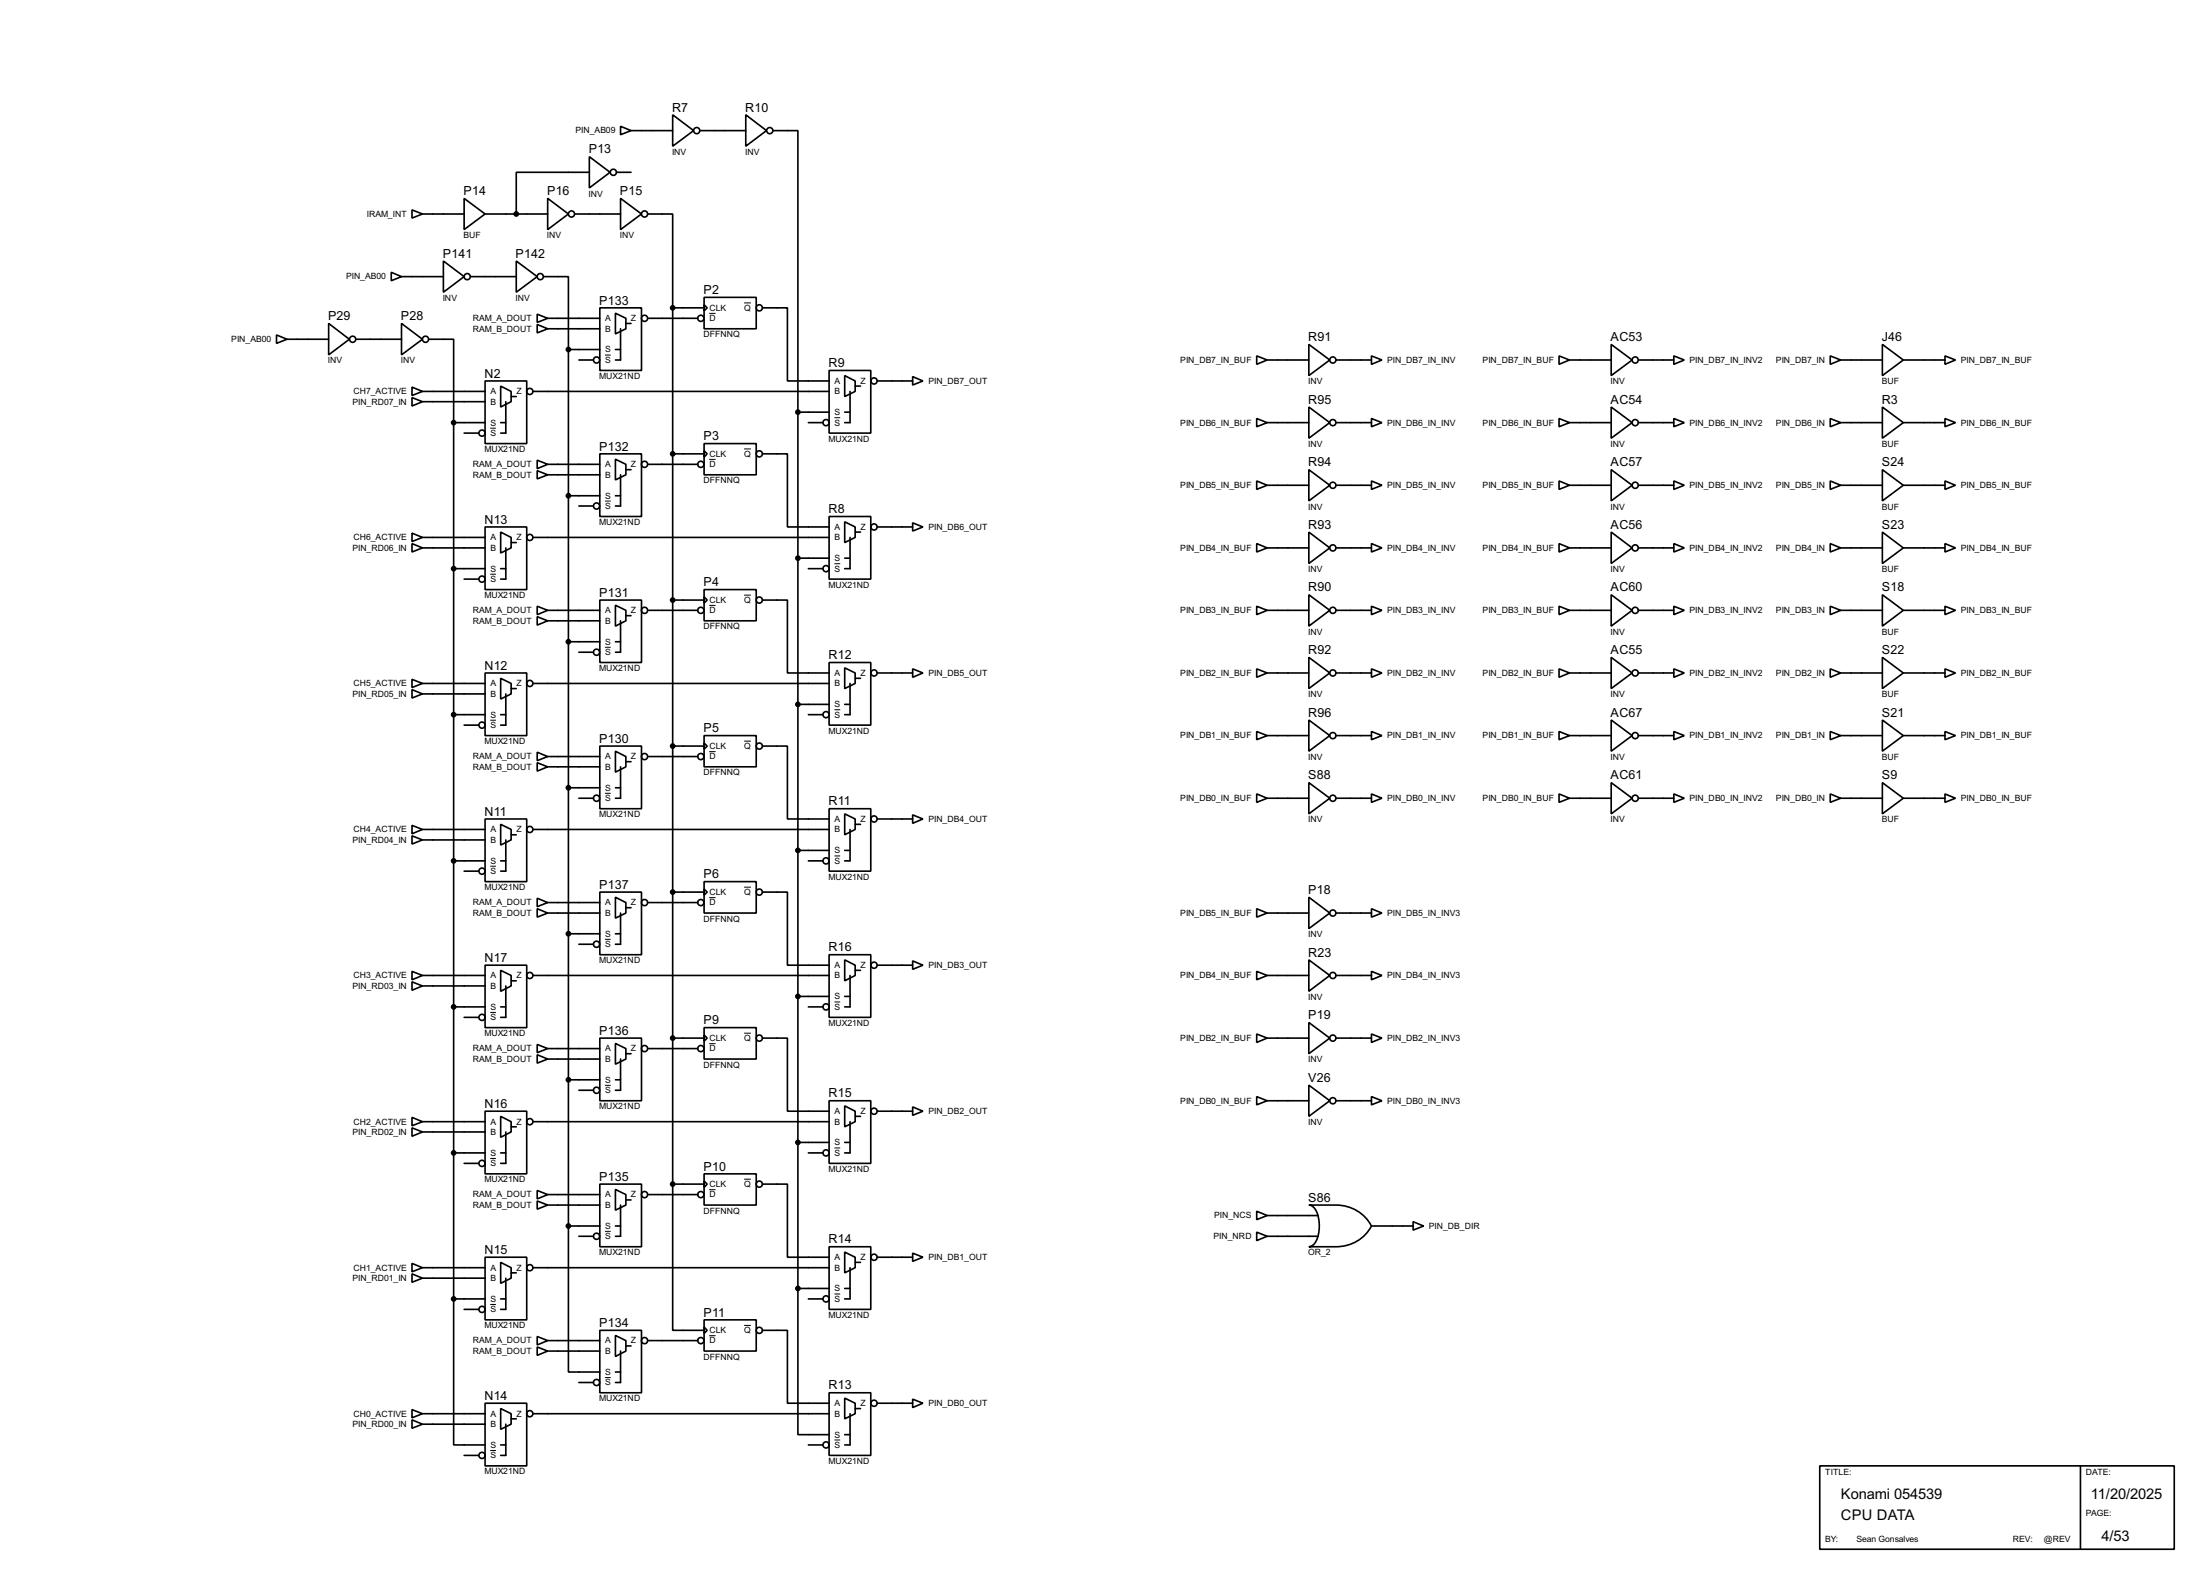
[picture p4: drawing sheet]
<svg xmlns="http://www.w3.org/2000/svg" width="536mm" height="383mm" viewBox="0 0 536 383" stroke-linecap="round" stroke-linejoin="round" font-family="sans-serif">
<g fill="none" stroke="#000" stroke-width=".4">
<path d="M143.6 38.2l5 3.8-5 3.8zM151.2 30.8l2.5 1-2.5 1zM153.7 31.8h10.2M163.9 28l5.1 3.8-5.1 3.8zM170.5 31.8h11.2M181.7 28l5 3.8-5 3.8zM188.3 31.8h6.1v68.6M100.4 51.1l2.5 1-2.5 1zM102.9 52.1h10.2M113.1 48.3l5.1 3.8-5.1 3.8zM118.2 52.1h15.2M133.4 48.3l5.1 3.8-5.1 3.8z"/>
<path d="M140 52.1h11.2M143.6 42h-17.8v10.1M150.2 42h3.5M151.2 48.3l5.1 3.8-5.1 3.8zM157.8 52.1h6.1v22.9M80.1 78.8l5 3.8-5 3.8zM95.3 66.3l2.5 1.1-2.5 1zM97.8 78.8l5.1 3.8-5.1 3.8zM97.8 67.4h10.2M108 63.6l5.1 3.8-5.1 3.8zM114.6 67.4h11.2M125.8 63.6l5.1 3.8-5.1 3.8z"/>
<path d="M130.9 76.5l2.5 1-2.5 1zM130.9 79l2.5 1.1-2.5 1zM132.4 67.4h6.1v17.7M133.4 77.5h12.7M146.1 75h10.2v15.2h-10.2zM149.9 76.3l2.6 1.2v2.6l-2.6 1.2zM152.5 78.8h1.2M157.8 77.5h12.2M163.9 75h7.6M163.9 75v213.3M171.5 72.4h12.7v7.7h-12.7zM171.5 74.2l.8 .8-.8 .7z"/>
<path d="M185.7 75h6.1v17.8h10.2M67.4 81.6l2.5 1-2.5 1zM69.9 82.6h10.2M86.7 82.6h11.1M100.4 96.8l2.5 1-2.5 1.1zM100.4 94.3l2.5 1-2.5 1zM102.9 97.8h15.3M102.9 95.3h15.3M104.4 82.6h6.1v20.3M118.2 92.8h10.1v15.2h-10.1zM122 94l2.5 1.3v2.5l-2.5 1.3zM123.2 97.8v7.7h-1.2"/>
<path d="M124.5 96.6h1.3M129.8 95.3h72.2M133.4 80.1h12.7M138.5 85.1h7.6M138.5 85.1v213.4M141 87.7h3.6M149.9 85.1h1.3M151.2 80.1v7.6h-1.3M202 90.2h10.1v15.3h-10.1zM205.8 91.5l2.5 1.3v2.5l-2.5 1.3zM207.1 95.3v7.6h-1.3M208.3 94h1.3"/>
<path d="M213.7 92.8h8.6M222.3 91.7l2.5 1.1-2.5 1zM306.1 86.7l2.6 1-2.6 1zM308.7 87.7h10.1M318.8 83.9l5.1 3.8-5.1 3.8zM318.8 99.1l5.1 3.8-5.1 3.8zM325.4 87.7h8.7M334.1 86.7l2.5 1-2.5 1zM379.8 86.7l2.5 1-2.5 1zM382.3 87.7h10.2M392.5 99.1l5.1 3.8-5.1 3.8zM392.5 83.9l5.1 3.8-5.1 3.8z"/>
<path d="M399.1 87.7h8.6M407.7 86.7l2.6 1-2.6 1zM445.8 86.7l2.6 1-2.6 1zM448.4 87.7h10.1M458.5 83.9l5.1 3.8-5.1 3.8zM458.5 99.1l5.1 3.8-5.1 3.8zM463.6 87.7h10.2M473.8 86.7l2.5 1-2.5 1zM110.5 102.9h7.7M110.5 102.9v213.4M113.1 105.5h3.5M122 102.9h1.2"/>
<path d="M130.9 112.1l2.5 1-2.5 1zM130.9 114.6l2.5 1-2.5 1zM133.4 113.1h12.7M133.4 115.6h12.7M146.1 110.5h10.2v15.3h-10.2zM149.9 111.8l2.6 1.3v2.5l-2.6 1.3zM151.2 115.6v7.6h-1.3M152.5 114.4h1.2M157.8 113.1h12.2M163.9 110.5h7.6M171.5 108h12.7v7.6h-12.7zM171.5 109.8l.8 .7-.8 .8z"/>
<path d="M185.7 110.5h6.1v17.8h10.2M194.4 100.4h7.6M194.4 100.4v213.3M196.9 102.9h3.6M205.8 100.4h1.3M306.1 117.1l2.6 1.1-2.6 1zM306.1 101.9l2.6 1-2.6 1zM308.7 102.9h10.1M308.7 118.2h10.1M318.8 114.4l5.1 3.8-5.1 3.8zM325.4 102.9h8.7M325.4 118.2h8.7"/>
<path d="M334.1 117.1l2.5 1.1-2.5 1zM334.1 101.9l2.5 1-2.5 1zM379.8 117.1l2.5 1.1-2.5 1zM379.8 101.9l2.5 1-2.5 1zM382.3 102.9h10.2M382.3 118.2h10.2M392.5 114.4l5.1 3.8-5.1 3.8zM399.1 102.9h8.6M399.1 118.2h8.6M407.7 117.1l2.6 1.1-2.6 1zM407.7 101.9l2.6 1-2.6 1zM445.8 117.1l2.6 1.1-2.6 1z"/>
<path d="M445.8 101.9l2.6 1-2.6 1zM448.4 102.9h10.1M448.4 118.2h10.1M458.5 114.4l5.1 3.8-5.1 3.8zM463.6 102.9h10.2M463.6 118.2h10.2M473.8 117.1l2.5 1.1-2.5 1zM473.8 101.9l2.5 1-2.5 1zM100.4 132.4l2.5 1-2.5 1zM100.4 129.8l2.5 1.1-2.5 1zM102.9 133.4h15.3M102.9 130.9h15.3"/>
<path d="M110.5 138.5h7.7M118.2 128.3h10.1v15.3h-10.1zM122 129.6l2.5 1.3v2.5l-2.5 1.3zM122 138.5h1.2M123.2 133.4v7.6h-1.2M124.5 132.1h1.3M129.8 130.9h72.2M138.5 120.7h7.6M141 123.2h3.6M149.9 120.7h1.3M194.4 135.9h7.6M196.9 138.5h3.6"/>
<path d="M202 125.8h10.1v15.2h-10.1zM205.8 127.1l2.5 1.2v2.6l-2.5 1.2zM205.8 135.9h1.3M207.1 130.9v7.6h-1.3M208.3 129.6h1.3M213.7 128.3h8.6M222.3 127.3l2.5 1-2.5 1zM306.1 132.4l2.6 1-2.6 1zM308.7 133.4h10.1M318.8 129.6l5.1 3.8-5.1 3.8zM325.4 133.4h8.7M334.1 132.4l2.5 1-2.5 1z"/>
<path d="M379.8 132.4l2.5 1-2.5 1zM382.3 133.4h10.2M392.5 129.6l5.1 3.8-5.1 3.8zM399.1 133.4h8.6M407.7 132.4l2.6 1-2.6 1zM445.8 132.4l2.6 1-2.6 1zM448.4 133.4h10.1M458.5 129.6l5.1 3.8-5.1 3.8zM463.6 133.4h10.2M473.8 132.4l2.5 1-2.5 1zM113.1 141h3.5M130.9 147.6l2.5 1-2.5 1.1z"/>
<path d="M130.9 150.2l2.5 1-2.5 1zM133.4 148.6h12.7M133.4 151.2h12.7M138.5 156.3h7.6M141 158.8h3.6M146.1 146.1h10.2v15.2h-10.2zM149.9 147.4l2.6 1.2v2.6l-2.6 1.3zM149.9 156.3h1.3M151.2 151.2v7.6h-1.3M152.5 149.9h1.2M157.8 148.6h12.2M163.9 146.1h7.6"/>
<path d="M171.5 143.6h12.7v7.6h-12.7zM171.5 145.3l.8 .8-.8 .8zM185.7 146.1h6.1v17.8h10.2M306.1 147.6l2.6 1-2.6 1.1zM308.7 148.6h10.1M318.8 144.8l5.1 3.8-5.1 3.9zM325.4 148.6h8.7M334.1 147.6l2.5 1-2.5 1.1zM379.8 147.6l2.5 1-2.5 1.1zM382.3 148.6h10.2M392.5 144.8l5.1 3.8-5.1 3.9zM399.1 148.6h8.6"/>
<path d="M407.7 147.6l2.6 1-2.6 1.1zM445.8 147.6l2.6 1-2.6 1.1zM448.4 148.6h10.1M458.5 144.8l5.1 3.8-5.1 3.9zM463.6 148.6h10.2M473.8 147.6l2.5 1-2.5 1.1zM100.4 167.9l2.5 1.1-2.5 1zM100.4 165.4l2.5 1-2.5 1zM102.9 169h15.3M102.9 166.4h15.3M110.5 174h7.7M113.1 176.6h3.5"/>
<path d="M118.2 163.9h10.1v15.2h-10.1zM122 165.2l2.5 1.2v2.6l-2.5 1.2zM122 174h1.2M123.2 169v7.6h-1.2M124.5 167.7h1.3M129.8 166.4h72.2M171.5 179.1h12.7v7.6h-12.7zM194.4 171.5h7.6M196.9 174h3.6M202 161.3h10.1v15.3h-10.1zM205.8 162.6l2.5 1.3v2.5l-2.5 1.3zM205.8 171.5h1.3"/>
<path d="M207.1 166.4v7.6h-1.3M208.3 165.2h1.3M213.7 163.9h8.6M222.3 162.9l2.5 1-2.5 1zM306.1 162.9l2.6 1-2.6 1zM306.1 178.1l2.6 1-2.6 1zM308.7 163.9h10.1M308.7 179.1h10.1M318.8 160.1l5.1 3.8-5.1 3.8zM318.8 175.3l5.1 3.8-5.1 3.8zM325.4 163.9h8.7M325.4 179.1h8.7"/>
<path d="M334.1 162.9l2.5 1-2.5 1zM334.1 178.1l2.5 1-2.5 1zM379.8 162.9l2.5 1-2.5 1zM379.8 178.1l2.5 1-2.5 1zM382.3 163.9h10.2M382.3 179.1h10.2M392.5 160.1l5.1 3.8-5.1 3.8zM392.5 175.3l5.1 3.8-5.1 3.8zM399.1 163.9h8.6M399.1 179.1h8.6M407.7 162.9l2.6 1-2.6 1zM407.7 178.1l2.6 1-2.6 1z"/>
<path d="M445.8 178.1l2.6 1-2.6 1zM445.8 162.9l2.6 1-2.6 1zM448.4 163.9h10.1M448.4 179.1h10.1M458.5 160.1l5.1 3.8-5.1 3.8zM458.5 175.3l5.1 3.8-5.1 3.8zM463.6 163.9h10.2M463.6 179.1h10.2M473.8 178.1l2.5 1-2.5 1zM473.8 162.9l2.5 1-2.5 1zM118.2 199.4h10.1v15.3h-10.1zM130.9 183.2l2.5 1-2.5 1z"/>
<path d="M130.9 185.7l2.5 1-2.5 1.1zM133.4 184.2h12.7M133.4 186.7h12.7M138.5 191.8h7.6M141 194.4h3.6M146.1 181.7h10.2v15.2h-10.2zM149.9 182.9l2.6 1.3v2.5l-2.6 1.3zM149.9 191.8h1.3M151.2 186.7v7.7h-1.3M152.5 185.5h1.2M157.8 184.2h12.2M163.9 181.7h7.6"/>
<path d="M171.5 180.9l.8 .8-.8 .7zM185.7 181.7h6.1v17.7h10.2M202 196.9h10.1v15.2h-10.1zM205.8 198.2l2.5 1.2v2.6l-2.5 1.3zM213.7 199.4h8.6M222.3 198.4l2.5 1-2.5 1.1zM306.1 193.3l2.6 1.1-2.6 1zM308.7 194.4h10.1M318.8 190.6l5.1 3.8-5.1 3.8zM325.4 194.4h8.7M334.1 193.3l2.5 1.1-2.5 1zM379.8 193.3l2.5 1.1-2.5 1z"/>
<path d="M382.3 194.4h10.2M392.5 190.6l5.1 3.8-5.1 3.8zM399.1 194.4h8.6M407.7 193.3l2.6 1.1-2.6 1zM445.8 193.3l2.6 1.1-2.6 1zM448.4 194.4h10.1M458.5 190.6l5.1 3.8-5.1 3.8zM463.6 194.4h10.2M473.8 193.3l2.5 1.1-2.5 1zM100.4 203.5l2.5 1-2.5 1zM100.4 201l2.5 1-2.5 1zM102.9 204.5h15.3"/>
<path d="M102.9 202h15.3M110.5 209.6h7.7M113.1 212.1h3.5M122 200.7l2.5 1.3v2.5l-2.5 1.3zM122 209.6h1.2M123.2 204.5v7.6h-1.2M124.5 203.3h1.3M129.8 202h72.2M130.9 218.7l2.5 1.1-2.5 1zM133.4 219.8h12.7M146.1 217.2h10.2v15.3h-10.2zM149.9 218.5l2.6 1.3v2.5l-2.6 1.3z"/>
<path d="M157.8 219.8h12.2M163.9 217.2h7.6M171.5 214.7h12.7v7.6h-12.7zM171.5 216.5l.8 .7-.8 .8zM185.7 217.2h6.1v17.8h10.2M194.4 207.1h7.6M196.9 209.6h3.6M205.8 207.1h1.3M207.1 202v7.6h-1.3M208.3 200.7h1.3M318.8 218.5l5.1 3.8-5.1 3.8zM100.4 239.1l2.5 1-2.5 1z"/>
<path d="M100.4 236.5l2.5 1-2.5 1.1zM102.9 237.5h15.3M118.2 235h10.1v15.2h-10.1zM122 236.3l2.5 1.2v2.6l-2.5 1.3zM124.5 238.8h1.3M129.8 237.5h72.2M130.9 221.3l2.5 1-2.5 1zM133.4 222.3h12.7M138.5 227.4h7.6M141 229.9h3.6M149.9 227.4h1.3M151.2 222.3v7.6h-1.3"/>
<path d="M152.5 221h1.2M202 232.5h10.1v15.2h-10.1zM205.8 233.7l2.5 1.3v2.5l-2.5 1.3zM207.1 237.5v7.7h-1.3M208.3 236.3h1.3M213.7 235h8.6M222.3 234l2.5 1-2.5 1zM306.1 221.3l2.6 1-2.6 1zM306.1 236.5l2.6 1-2.6 1.1zM308.7 237.5h10.1M308.7 222.3h10.1M318.8 233.7l5.1 3.8-5.1 3.9z"/>
<path d="M325.4 237.5h8.7M325.4 222.3h8.7M334.1 221.3l2.5 1-2.5 1zM334.1 236.5l2.5 1-2.5 1.1zM102.9 240.1h15.3M110.5 245.2h7.7M113.1 247.7h3.5M122 245.2h1.2M123.2 240.1v7.6h-1.2M130.9 254.3l2.5 1-2.5 1zM130.9 256.8l2.5 1.1-2.5 1zM133.4 255.3h12.7"/>
<path d="M133.4 257.9h12.7M146.1 252.8h10.2v15.2h-10.2zM149.9 254.1l2.6 1.2v2.6l-2.6 1.2zM151.2 257.9v7.6h-1.3M152.5 256.6h1.2M157.8 255.3h12.2M163.9 252.8h7.6M171.5 250.2h12.7v7.7h-12.7zM171.5 252l.8 .8-.8 .7zM185.7 252.8h6.1v17.8h10.2M194.4 242.6h7.6M196.9 245.2h3.6"/>
<path d="M205.8 242.6h1.3M306.1 251.8l2.6 1-2.6 1zM308.7 252.8h10.1M318.8 249l5.1 3.8-5.1 3.8zM325.4 252.8h8.7M334.1 251.8l2.5 1-2.5 1zM100.4 274.6l2.5 1-2.5 1.1zM100.4 272.1l2.5 1-2.5 1zM102.9 275.6h15.3M102.9 273.1h15.3M118.2 270.6h10.1v15.2h-10.1zM122 271.8l2.5 1.3v2.5l-2.5 1.3z"/>
<path d="M123.2 275.6v7.7h-1.2M124.5 274.4h1.3M129.8 273.1h72.2M138.5 262.9h7.6M141 265.5h3.6M149.9 262.9h1.3M194.4 278.2h7.6M202 268h10.1v15.3h-10.1zM205.8 269.3l2.5 1.3v2.5l-2.5 1.3zM205.8 278.2h1.3M207.1 273.1v7.6h-1.3M208.3 271.8h1.3"/>
<path d="M213.7 270.6h8.6M222.3 269.5l2.5 1.1-2.5 1zM306.1 267l2.6 1-2.6 1zM308.7 268h10.1M318.8 264.2l5.1 3.8-5.1 3.8zM325.4 268h8.7M334.1 267l2.5 1-2.5 1zM110.5 280.7h7.7M113.1 283.3h3.5M122 280.7h1.2M130.9 289.9l2.5 1-2.5 1zM130.9 292.4l2.5 1-2.5 1z"/>
<path d="M133.4 290.9h12.7M133.4 293.4h12.7M138.5 298.5v35.6h7.6M138.5 298.5h7.6M146.1 288.3h10.2v15.3h-10.2zM149.9 289.6l2.6 1.3v2.5l-2.6 1.3zM149.9 298.5h1.3M151.2 293.4v7.6h-1.3M152.5 292.2h1.2M157.8 290.9h12.2M163.9 288.3v35.6h7.6M163.9 288.3h7.6"/>
<path d="M171.5 285.8h12.7v7.6h-12.7zM171.5 287.6l.8 .7-.8 .8zM185.7 288.3h6.1v17.8h10.2M196.9 280.7h3.6M306.1 294.9l2.6 1.1-2.6 1zM308.7 296h12.4M318.8 293.4h6.6a9.6 9.6 0 0 1 8.7 5.1 9.6 9.6 0 0 1-8.7 5.1h-6.6a3.2 3.2 0 0 0 2.4-3.2 7.7 7.7 0 0 0-1.4-6.6zM334.1 298.5h10.1M344.2 297.5l2.6 1-2.6 1zM100.4 310.2l2.5 1-2.5 1zM100.4 307.6l2.5 1.1-2.5 1zM102.9 311.2h15.3"/>
<path d="M102.9 308.7h15.3M110.5 316.3v35.5h7.7M110.5 316.3h7.7M113.1 318.8h3.5M118.2 306.1h10.1v15.3h-10.1zM122 307.4l2.5 1.3v2.5l-2.5 1.3zM122 316.3h1.2M123.2 311.2v7.6h-1.2M124.5 309.9h1.3M129.8 308.7h72.2M141 301h3.6M194.4 313.7v35.6h7.6"/>
<path d="M194.4 313.7h7.6M196.9 316.3h3.6M202 303.6h10.1v15.2h-10.1zM205.8 304.9l2.5 1.2v2.6l-2.5 1.2zM205.8 313.7h1.3M207.1 308.7v7.6h-1.3M208.3 307.4h1.3M213.7 306.1h8.6M222.3 305.1l2.5 1-2.5 1zM306.1 300l2.6 1-2.6 1.1zM308.7 301h12.4M130.9 325.4l2.5 1-2.5 1.1z"/>
<path d="M130.9 328l2.5 1-2.5 1zM133.4 326.4h12.7M133.4 329h12.7M141 336.6h3.6M146.1 323.9h10.2v15.2h-10.2zM149.9 325.2l2.6 1.2v2.6l-2.6 1.3zM149.9 334.1h1.3M151.2 329v7.6h-1.3M152.5 327.7h1.2M157.8 326.4h12.2M171.5 321.4h12.7v7.6h-12.7zM171.5 323.1l.8 .8-.8 .8z"/>
<path d="M185.7 323.9h6.1v17.8h10.2M202 339.1h10.1v15.3h-10.1zM100.4 345.7l2.5 1.1-2.5 1zM100.4 343.2l2.5 1-2.5 1zM102.9 346.8h15.3M102.9 344.2h15.3M113.1 354.4h3.5M118.2 341.7h10.1v15.2h-10.1zM122 343l2.5 1.2v2.6l-2.5 1.2zM122 351.8h1.2M123.2 346.8v7.6h-1.2M124.5 345.5h1.3"/>
<path d="M129.8 344.2h72.2M196.9 351.8h3.6M205.8 340.4l2.5 1.3v2.5l-2.5 1.3zM205.8 349.3h1.3M207.1 344.2v7.6h-1.3M208.3 343h1.3M213.7 341.7h8.6M222.3 340.7l2.5 1-2.5 1zM443.3 356.9h86.3v20.3h-86.3zM506.8 356.9v20.3"/>
<circle cx="169.7" cy="31.8" r=".75"/>
<circle cx="187.5" cy="31.8" r=".75"/>
<circle cx="139.2" cy="52.1" r=".75"/>
<circle cx="149.4" cy="42" r=".75"/>
<circle cx="157" cy="52.1" r=".75"/>
<circle cx="113.8" cy="67.4" r=".75"/>
<circle cx="131.6" cy="67.4" r=".75"/>
<circle cx="157" cy="77.5" r=".75"/>
<circle cx="170.7" cy="77.5" r=".75"/>
<circle cx="184.9" cy="75" r=".75"/>
<circle cx="85.9" cy="82.6" r=".75"/>
<circle cx="103.6" cy="82.6" r=".75"/>
<circle cx="129" cy="95.3" r=".75"/>
<circle cx="145.3" cy="87.7" r=".75"/>
<circle cx="212.9" cy="92.8" r=".75"/>
<circle cx="324.6" cy="87.7" r=".75"/>
<circle cx="398.3" cy="87.7" r=".75"/>
<circle cx="117.4" cy="105.5" r=".75"/>
<circle cx="157" cy="113.1" r=".75"/>
<circle cx="170.7" cy="113.1" r=".75"/>
<circle cx="184.9" cy="110.5" r=".75"/>
<circle cx="201.2" cy="102.9" r=".75"/>
<circle cx="324.6" cy="118.2" r=".75"/>
<circle cx="324.6" cy="102.9" r=".75"/>
<circle cx="398.3" cy="102.9" r=".75"/>
<circle cx="398.3" cy="118.2" r=".75"/>
<circle cx="129" cy="130.9" r=".75"/>
<circle cx="145.3" cy="123.2" r=".75"/>
<circle cx="201.2" cy="138.5" r=".75"/>
<circle cx="212.9" cy="128.3" r=".75"/>
<circle cx="324.6" cy="133.4" r=".75"/>
<circle cx="398.3" cy="133.4" r=".75"/>
<circle cx="117.4" cy="141" r=".75"/>
<circle cx="145.3" cy="158.8" r=".75"/>
<circle cx="157" cy="148.6" r=".75"/>
<circle cx="170.7" cy="148.6" r=".75"/>
<circle cx="184.9" cy="146.1" r=".75"/>
<circle cx="324.6" cy="148.6" r=".75"/>
<circle cx="398.3" cy="148.6" r=".75"/>
<circle cx="117.4" cy="176.6" r=".75"/>
<circle cx="129" cy="166.4" r=".75"/>
<circle cx="201.2" cy="174" r=".75"/>
<circle cx="212.9" cy="163.9" r=".75"/>
<circle cx="324.6" cy="163.9" r=".75"/>
<circle cx="324.6" cy="179.1" r=".75"/>
<circle cx="398.3" cy="163.9" r=".75"/>
<circle cx="398.3" cy="179.1" r=".75"/>
<circle cx="145.3" cy="194.4" r=".75"/>
<circle cx="157" cy="184.2" r=".75"/>
<circle cx="170.7" cy="184.2" r=".75"/>
<circle cx="184.9" cy="181.7" r=".75"/>
<circle cx="212.9" cy="199.4" r=".75"/>
<circle cx="324.6" cy="194.4" r=".75"/>
<circle cx="398.3" cy="194.4" r=".75"/>
<circle cx="117.4" cy="212.1" r=".75"/>
<circle cx="129" cy="202" r=".75"/>
<circle cx="157" cy="219.8" r=".75"/>
<circle cx="170.7" cy="219.8" r=".75"/>
<circle cx="184.9" cy="217.2" r=".75"/>
<circle cx="201.2" cy="209.6" r=".75"/>
<circle cx="129" cy="237.5" r=".75"/>
<circle cx="145.3" cy="229.9" r=".75"/>
<circle cx="212.9" cy="235" r=".75"/>
<circle cx="324.6" cy="237.5" r=".75"/>
<circle cx="324.6" cy="222.3" r=".75"/>
<circle cx="117.4" cy="247.7" r=".75"/>
<circle cx="157" cy="255.3" r=".75"/>
<circle cx="170.7" cy="255.3" r=".75"/>
<circle cx="184.9" cy="252.8" r=".75"/>
<circle cx="201.2" cy="245.2" r=".75"/>
<circle cx="324.6" cy="252.8" r=".75"/>
<circle cx="129" cy="273.1" r=".75"/>
<circle cx="145.3" cy="265.5" r=".75"/>
<circle cx="212.9" cy="270.6" r=".75"/>
<circle cx="324.6" cy="268" r=".75"/>
<circle cx="117.4" cy="283.3" r=".75"/>
<circle cx="157" cy="290.9" r=".75"/>
<circle cx="170.7" cy="290.9" r=".75"/>
<circle cx="184.9" cy="288.3" r=".75"/>
<circle cx="201.2" cy="280.7" r=".75"/>
<circle cx="117.4" cy="318.8" r=".75"/>
<circle cx="129" cy="308.7" r=".75"/>
<circle cx="145.3" cy="301" r=".75"/>
<circle cx="201.2" cy="316.3" r=".75"/>
<circle cx="212.9" cy="306.1" r=".75"/>
<circle cx="145.3" cy="336.6" r=".75"/>
<circle cx="157" cy="326.4" r=".75"/>
<circle cx="170.7" cy="326.4" r=".75"/>
<circle cx="184.9" cy="323.9" r=".75"/>
<circle cx="117.4" cy="354.4" r=".75"/>
<circle cx="129" cy="344.2" r=".75"/>
<circle cx="201.2" cy="351.8" r=".75"/>
<circle cx="212.9" cy="341.7" r=".75"/>
</g>
<g fill="none" stroke="#000" stroke-width=".24">
<path d="M172.8 76.3h1.5M181.3 73.8h1.6M147.4 86.5h1.4M119.4 104.3h1.4M172.8 111.9h1.5M181.3 109.3h1.6M203.3 101.7h1.4M119.4 139.8h1.4M147.4 122h1.4M203.3 137.3h1.4M147.4 157.6h1.4M172.8 147.4h1.5"/>
<path d="M181.3 144.9h1.6M119.4 175.4h1.4M203.3 172.8h1.4M147.4 193.2h1.4M172.8 183h1.5M181.3 180.5h1.6M119.4 210.9h1.4M172.8 218.6h1.5M181.3 216h1.6M203.3 208.4h1.4M147.4 228.7h1.4M119.4 246.5h1.4"/>
<path d="M172.8 254.1h1.5M181.3 251.6h1.6M203.3 244h1.4M147.4 264.3h1.4M203.3 279.5h1.4M119.4 282.1h1.4M147.4 299.8h1.4M172.8 289.7h1.5M181.3 287.1h1.6M119.4 317.6h1.4M203.3 315.1h1.4M147.4 335.4h1.4"/>
<path d="M172.8 325.2h1.5M181.3 322.7h1.6M119.4 353.2h1.4M203.3 350.6h1.4"/>
</g>
<g fill="#000" stroke="#000" stroke-width=".4">
<circle cx="125.7" cy="52.1" r=".5"/>
<circle cx="163.8" cy="75" r=".5"/>
<circle cx="138.4" cy="85.1" r=".5"/>
<circle cx="110.5" cy="102.9" r=".5"/>
<circle cx="163.8" cy="110.5" r=".5"/>
<circle cx="194.3" cy="100.4" r=".5"/>
<circle cx="110.5" cy="138.5" r=".5"/>
<circle cx="138.4" cy="120.7" r=".5"/>
<circle cx="194.3" cy="135.9" r=".5"/>
<circle cx="138.4" cy="156.3" r=".5"/>
<circle cx="163.8" cy="146.1" r=".5"/>
<circle cx="110.5" cy="174" r=".5"/>
<circle cx="194.3" cy="171.5" r=".5"/>
<circle cx="138.4" cy="191.8" r=".5"/>
<circle cx="163.8" cy="181.7" r=".5"/>
<circle cx="110.5" cy="209.6" r=".5"/>
<circle cx="163.8" cy="217.2" r=".5"/>
<circle cx="194.3" cy="207.1" r=".5"/>
<circle cx="138.4" cy="227.4" r=".5"/>
<circle cx="110.5" cy="245.2" r=".5"/>
<circle cx="163.8" cy="252.8" r=".5"/>
<circle cx="194.3" cy="242.6" r=".5"/>
<circle cx="138.4" cy="262.9" r=".5"/>
<circle cx="194.3" cy="278.2" r=".5"/>
<circle cx="110.5" cy="280.7" r=".5"/>
<circle cx="138.4" cy="298.5" r=".5"/>
<circle cx="163.8" cy="288.3" r=".5"/>
<circle cx="110.5" cy="316.3" r=".5"/>
<circle cx="194.3" cy="313.7" r=".5"/>
</g>
<g font-size="4">
<text x="448.4" y="365.1">Konami 054539</text>
<text x="509.3" y="365.1">11/20/2025</text>
<text x="448.4" y="370.1">CPU DATA</text>
<text x="511.9" y="375.2">4/53</text>
</g>
<g font-size="3.4">
<text x="163.7" y="27.2">R7</text>
<text x="181.5" y="27.2">R10</text>
<text x="143.4" y="37.4">P13</text>
<text x="112.9" y="47.5">P14</text>
<text x="133.3" y="47.5">P16</text>
<text x="151" y="47.5">P15</text>
<text x="107.9" y="62.8">P141</text>
<text x="125.6" y="62.8">P142</text>
<text x="171.4" y="71.6">P2</text>
<text x="79.9" y="78">P29</text>
<text x="97.7" y="78">P28</text>
<text x="146" y="74.1">P133</text>
<text x="318.7" y="83.1">R91</text>
<text x="392.3" y="83.1">AC53</text>
<text x="458.4" y="83.1">J46</text>
<text x="201.8" y="89.4">R9</text>
<text x="118" y="92">N2</text>
<text x="318.7" y="98.3">R95</text>
<text x="392.3" y="98.3">AC54</text>
<text x="458.4" y="98.3">R3</text>
<text x="171.4" y="107.2">P3</text>
<text x="146" y="109.7">P132</text>
<text x="318.7" y="113.6">R94</text>
<text x="392.3" y="113.6">AC57</text>
<text x="458.4" y="113.6">S24</text>
<text x="201.8" y="124.9">R8</text>
<text x="118" y="127.5">N13</text>
<text x="318.7" y="128.8">R93</text>
<text x="392.3" y="128.8">AC56</text>
<text x="458.4" y="128.8">S23</text>
<text x="171.4" y="142.8">P4</text>
<text x="318.7" y="144">R90</text>
<text x="392.3" y="144">AC60</text>
<text x="458.4" y="144">S18</text>
<text x="146" y="145.3">P131</text>
<text x="201.8" y="160.5">R12</text>
<text x="318.7" y="159.3">R92</text>
<text x="392.3" y="159.3">AC55</text>
<text x="458.4" y="159.3">S22</text>
<text x="118" y="163">N12</text>
<text x="171.4" y="178.3">P5</text>
<text x="318.7" y="174.5">R96</text>
<text x="392.3" y="174.5">AC67</text>
<text x="458.4" y="174.5">S21</text>
<text x="146" y="180.9">P130</text>
<text x="318.7" y="189.8">S88</text>
<text x="392.3" y="189.8">AC61</text>
<text x="458.4" y="189.8">S9</text>
<text x="201.8" y="196.1">R11</text>
<text x="118" y="198.6">N11</text>
<text x="171.4" y="213.9">P6</text>
<text x="146" y="216.4">P137</text>
<text x="318.7" y="217.7">P18</text>
<text x="201.8" y="231.7">R16</text>
<text x="318.7" y="232.9">R23</text>
<text x="118" y="234.2">N17</text>
<text x="146" y="252">P136</text>
<text x="171.4" y="249.4">P9</text>
<text x="318.7" y="248.2">P19</text>
<text x="318.7" y="263.4">V26</text>
<text x="118" y="269.8">N16</text>
<text x="201.8" y="267.2">R15</text>
<text x="146" y="287.5">P135</text>
<text x="171.4" y="285">P10</text>
<text x="318.7" y="292.6">S86</text>
<text x="118" y="305.3">N15</text>
<text x="201.8" y="302.8">R14</text>
<text x="146" y="323.1">P134</text>
<text x="171.4" y="320.6">P11</text>
<text x="118" y="340.9">N14</text>
<text x="201.8" y="338.3">R13</text>
</g>
<g font-size="2.4">
<text x="140.2" y="32.5">PIN_AB09</text>
<text x="163.7" y="37.7">INV</text>
<text x="181.5" y="37.7">INV</text>
<text x="143.4" y="47.9">INV</text>
<text x="89.3" y="52.8">IRAM_INT</text>
<text x="112.9" y="58">BUF</text>
<text x="133.2" y="58">INV</text>
<text x="151" y="58">INV</text>
<text x="84.3" y="68.1">PIN_AB00</text>
<text x="107.8" y="73.3">INV</text>
<text x="125.6" y="73.3">INV</text>
<text x="172.8" y="75.6">CLK</text>
<text x="181.3" y="75.6">Q</text>
<text x="56.3" y="83.3">PIN_AB00</text>
<text x="115.1" y="78.2">RAM_A_DOUT</text>
<text x="115.1" y="80.8">RAM_B_DOUT</text>
<text x="147.4" y="78.2">A</text>
<text x="147.4" y="80.8">B</text>
<text x="153.7" y="78.2">Z</text>
<text x="171.3" y="82.2">DFFNNQ</text>
<text x="172.8" y="78.2">D</text>
<text x="79.9" y="88.5">INV</text>
<text x="97.6" y="88.5">INV</text>
<text x="147.4" y="85.8">S</text>
<text x="147.4" y="88.4">S</text>
<text x="287.5" y="88.4">PIN_DB7_IN_BUF</text>
<text x="337.9" y="88.4">PIN_DB7_IN_INV</text>
<text x="361.1" y="88.4">PIN_DB7_IN_BUF</text>
<text x="411.5" y="88.4">PIN_DB7_IN_INV2</text>
<text x="432.6" y="88.4">PIN_DB7_IN</text>
<text x="477.6" y="88.4">PIN_DB7_IN_BUF</text>
<text x="86.1" y="96">CH7_ACTIVE</text>
<text x="119.4" y="96">A</text>
<text x="125.8" y="96">Z</text>
<text x="145.9" y="92.3">MUX21ND</text>
<text x="203.3" y="93.5">A</text>
<text x="203.3" y="96">B</text>
<text x="209.6" y="93.5">Z</text>
<text x="226.1" y="93.5">PIN_DB7_OUT</text>
<text x="318.6" y="93.6">INV</text>
<text x="392.3" y="93.6">INV</text>
<text x="458.3" y="93.6">BUF</text>
<text x="85.8" y="98.5">PIN_RD07_IN</text>
<text x="119.4" y="98.5">B</text>
<text x="203.3" y="101">S</text>
<text x="119.4" y="103.6">S</text>
<text x="119.4" y="106.2">S</text>
<text x="201.8" y="107.6">MUX21ND</text>
<text x="203.3" y="103.6">S</text>
<text x="287.5" y="103.6">PIN_DB6_IN_BUF</text>
<text x="337.9" y="103.6">PIN_DB6_IN_INV</text>
<text x="361.1" y="103.6">PIN_DB6_IN_BUF</text>
<text x="411.5" y="103.6">PIN_DB6_IN_INV2</text>
<text x="432.6" y="103.6">PIN_DB6_IN</text>
<text x="477.6" y="103.6">PIN_DB6_IN_BUF</text>
<text x="115.1" y="113.7">RAM_A_DOUT</text>
<text x="118" y="110.1">MUX21ND</text>
<text x="147.4" y="113.7">A</text>
<text x="153.7" y="113.7">Z</text>
<text x="172.8" y="111.2">CLK</text>
<text x="172.8" y="113.7">D</text>
<text x="181.3" y="111.2">Q</text>
<text x="318.6" y="108.8">INV</text>
<text x="392.3" y="108.8">INV</text>
<text x="458.3" y="108.8">BUF</text>
<text x="115.1" y="116.3">RAM_B_DOUT</text>
<text x="147.4" y="116.3">B</text>
<text x="171.3" y="117.7">DFFNNQ</text>
<text x="287.5" y="118.9">PIN_DB5_IN_BUF</text>
<text x="337.9" y="118.9">PIN_DB5_IN_INV</text>
<text x="361.1" y="118.9">PIN_DB5_IN_BUF</text>
<text x="411.5" y="118.9">PIN_DB5_IN_INV2</text>
<text x="432.6" y="118.9">PIN_DB5_IN</text>
<text x="477.6" y="118.9">PIN_DB5_IN_BUF</text>
<text x="147.4" y="121.4">S</text>
<text x="147.4" y="123.9">S</text>
<text x="318.6" y="124.1">INV</text>
<text x="392.3" y="124.1">INV</text>
<text x="458.3" y="124.1">BUF</text>
<text x="86.1" y="131.6">CH6_ACTIVE</text>
<text x="119.4" y="131.6">A</text>
<text x="125.8" y="131.6">Z</text>
<text x="145.9" y="127.8">MUX21ND</text>
<text x="203.3" y="129">A</text>
<text x="203.3" y="131.6">B</text>
<text x="209.6" y="129">Z</text>
<text x="226.1" y="129">PIN_DB6_OUT</text>
<text x="85.8" y="134.1">PIN_RD06_IN</text>
<text x="119.4" y="134.1">B</text>
<text x="203.3" y="136.6">S</text>
<text x="287.5" y="134.1">PIN_DB4_IN_BUF</text>
<text x="337.9" y="134.1">PIN_DB4_IN_INV</text>
<text x="361.1" y="134.1">PIN_DB4_IN_BUF</text>
<text x="411.5" y="134.1">PIN_DB4_IN_INV2</text>
<text x="432.6" y="134.1">PIN_DB4_IN</text>
<text x="477.6" y="134.1">PIN_DB4_IN_BUF</text>
<text x="119.4" y="139.2">S</text>
<text x="119.4" y="141.7">S</text>
<text x="201.8" y="143.1">MUX21ND</text>
<text x="203.3" y="139.2">S</text>
<text x="318.6" y="139.3">INV</text>
<text x="392.3" y="139.3">INV</text>
<text x="458.3" y="139.3">BUF</text>
<text x="115.1" y="149.3">RAM_A_DOUT</text>
<text x="118" y="145.7">MUX21ND</text>
<text x="147.4" y="149.3">A</text>
<text x="153.7" y="149.3">Z</text>
<text x="172.8" y="146.8">CLK</text>
<text x="172.8" y="149.3">D</text>
<text x="181.3" y="146.8">Q</text>
<text x="287.5" y="149.3">PIN_DB3_IN_BUF</text>
<text x="337.9" y="149.3">PIN_DB3_IN_INV</text>
<text x="361.1" y="149.3">PIN_DB3_IN_BUF</text>
<text x="411.5" y="149.3">PIN_DB3_IN_INV2</text>
<text x="432.6" y="149.3">PIN_DB3_IN</text>
<text x="477.6" y="149.3">PIN_DB3_IN_BUF</text>
<text x="115.1" y="151.9">RAM_B_DOUT</text>
<text x="147.4" y="151.9">B</text>
<text x="171.3" y="153.3">DFFNNQ</text>
<text x="318.6" y="154.5">INV</text>
<text x="392.3" y="154.5">INV</text>
<text x="458.3" y="154.5">BUF</text>
<text x="147.4" y="157">S</text>
<text x="147.4" y="159.5">S</text>
<text x="86.1" y="167.1">CH5_ACTIVE</text>
<text x="119.4" y="167.1">A</text>
<text x="125.8" y="167.1">Z</text>
<text x="145.9" y="163.4">MUX21ND</text>
<text x="203.3" y="164.6">A</text>
<text x="203.3" y="167.1">B</text>
<text x="209.6" y="164.6">Z</text>
<text x="226.1" y="164.6">PIN_DB5_OUT</text>
<text x="287.5" y="164.6">PIN_DB2_IN_BUF</text>
<text x="337.9" y="164.6">PIN_DB2_IN_INV</text>
<text x="361.1" y="164.6">PIN_DB2_IN_BUF</text>
<text x="411.5" y="164.6">PIN_DB2_IN_INV2</text>
<text x="432.6" y="164.6">PIN_DB2_IN</text>
<text x="477.6" y="164.6">PIN_DB2_IN_BUF</text>
<text x="85.8" y="169.7">PIN_RD05_IN</text>
<text x="119.4" y="169.7">B</text>
<text x="203.3" y="172.2">S</text>
<text x="318.6" y="169.8">INV</text>
<text x="392.3" y="169.8">INV</text>
<text x="458.3" y="169.8">BUF</text>
<text x="119.4" y="174.7">S</text>
<text x="119.4" y="177.3">S</text>
<text x="201.8" y="178.7">MUX21ND</text>
<text x="203.3" y="174.7">S</text>
<text x="287.5" y="179.8">PIN_DB1_IN_BUF</text>
<text x="337.9" y="179.8">PIN_DB1_IN_INV</text>
<text x="361.1" y="179.8">PIN_DB1_IN_BUF</text>
<text x="411.5" y="179.8">PIN_DB1_IN_INV2</text>
<text x="432.6" y="179.8">PIN_DB1_IN</text>
<text x="477.6" y="179.8">PIN_DB1_IN_BUF</text>
<text x="115.1" y="184.9">RAM_A_DOUT</text>
<text x="118" y="181.2">MUX21ND</text>
<text x="147.4" y="184.9">A</text>
<text x="153.7" y="184.9">Z</text>
<text x="172.8" y="182.4">CLK</text>
<text x="172.8" y="184.9">D</text>
<text x="181.3" y="182.4">Q</text>
<text x="318.6" y="185">INV</text>
<text x="392.3" y="185">INV</text>
<text x="458.3" y="185">BUF</text>
<text x="115.1" y="187.4">RAM_B_DOUT</text>
<text x="147.4" y="187.4">B</text>
<text x="171.3" y="188.8">DFFNNQ</text>
<text x="147.4" y="192.5">S</text>
<text x="147.4" y="195.1">S</text>
<text x="287.5" y="195.1">PIN_DB0_IN_BUF</text>
<text x="337.9" y="195.1">PIN_DB0_IN_INV</text>
<text x="361.1" y="195.1">PIN_DB0_IN_BUF</text>
<text x="411.5" y="195.1">PIN_DB0_IN_INV2</text>
<text x="432.6" y="195.1">PIN_DB0_IN</text>
<text x="477.6" y="195.1">PIN_DB0_IN_BUF</text>
<text x="86.1" y="202.7">CH4_ACTIVE</text>
<text x="119.4" y="202.7">A</text>
<text x="125.8" y="202.7">Z</text>
<text x="145.9" y="199">MUX21ND</text>
<text x="203.3" y="200.1">A</text>
<text x="203.3" y="202.7">B</text>
<text x="209.6" y="200.1">Z</text>
<text x="226.1" y="200.1">PIN_DB4_OUT</text>
<text x="318.6" y="200.3">INV</text>
<text x="392.3" y="200.3">INV</text>
<text x="458.3" y="200.3">BUF</text>
<text x="85.8" y="205.2">PIN_RD04_IN</text>
<text x="119.4" y="205.2">B</text>
<text x="203.3" y="207.8">S</text>
<text x="119.4" y="210.3">S</text>
<text x="119.4" y="212.8">S</text>
<text x="201.8" y="214.2">MUX21ND</text>
<text x="203.3" y="210.3">S</text>
<text x="115.1" y="220.5">RAM_A_DOUT</text>
<text x="118" y="216.8">MUX21ND</text>
<text x="147.4" y="220.5">A</text>
<text x="153.7" y="220.5">Z</text>
<text x="172.8" y="217.9">CLK</text>
<text x="172.8" y="220.5">D</text>
<text x="181.3" y="217.9">Q</text>
<text x="115.1" y="223">RAM_B_DOUT</text>
<text x="147.4" y="223">B</text>
<text x="171.3" y="224.4">DFFNNQ</text>
<text x="287.5" y="223">PIN_DB5_IN_BUF</text>
<text x="337.9" y="223">PIN_DB5_IN_INV3</text>
<text x="147.4" y="228.1">S</text>
<text x="147.4" y="230.6">S</text>
<text x="318.6" y="228.2">INV</text>
<text x="86.1" y="238.2">CH3_ACTIVE</text>
<text x="119.4" y="238.2">A</text>
<text x="125.8" y="238.2">Z</text>
<text x="145.9" y="234.6">MUX21ND</text>
<text x="203.3" y="235.7">A</text>
<text x="203.3" y="238.2">B</text>
<text x="209.6" y="235.7">Z</text>
<text x="226.1" y="235.7">PIN_DB3_OUT</text>
<text x="287.5" y="238.2">PIN_DB4_IN_BUF</text>
<text x="337.9" y="238.2">PIN_DB4_IN_INV3</text>
<text x="85.8" y="240.8">PIN_RD03_IN</text>
<text x="119.4" y="245.9">S</text>
<text x="119.4" y="240.8">B</text>
<text x="203.3" y="243.3">S</text>
<text x="203.3" y="245.9">S</text>
<text x="318.6" y="243.5">INV</text>
<text x="119.4" y="248.4">S</text>
<text x="201.8" y="249.8">MUX21ND</text>
<text x="115.1" y="256">RAM_A_DOUT</text>
<text x="118" y="252.3">MUX21ND</text>
<text x="147.4" y="256">A</text>
<text x="153.7" y="256">Z</text>
<text x="172.8" y="253.5">CLK</text>
<text x="172.8" y="256">D</text>
<text x="181.3" y="253.5">Q</text>
<text x="287.5" y="253.5">PIN_DB2_IN_BUF</text>
<text x="337.9" y="253.5">PIN_DB2_IN_INV3</text>
<text x="115.1" y="258.6">RAM_B_DOUT</text>
<text x="147.4" y="263.6">S</text>
<text x="147.4" y="258.6">B</text>
<text x="171.3" y="260">DFFNNQ</text>
<text x="318.6" y="258.7">INV</text>
<text x="147.4" y="266.2">S</text>
<text x="287.5" y="268.7">PIN_DB0_IN_BUF</text>
<text x="337.9" y="268.7">PIN_DB0_IN_INV3</text>
<text x="86.1" y="273.8">CH2_ACTIVE</text>
<text x="119.4" y="273.8">A</text>
<text x="125.8" y="273.8">Z</text>
<text x="145.9" y="270.1">MUX21ND</text>
<text x="203.3" y="271.3">A</text>
<text x="203.3" y="273.8">B</text>
<text x="209.6" y="271.3">Z</text>
<text x="226.1" y="271.3">PIN_DB2_OUT</text>
<text x="318.6" y="273.9">INV</text>
<text x="85.8" y="276.3">PIN_RD02_IN</text>
<text x="119.4" y="281.4">S</text>
<text x="119.4" y="276.3">B</text>
<text x="203.3" y="278.9">S</text>
<text x="203.3" y="281.4">S</text>
<text x="118" y="287.9">MUX21ND</text>
<text x="119.4" y="284">S</text>
<text x="201.8" y="285.4">MUX21ND</text>
<text x="115.1" y="291.6">RAM_A_DOUT</text>
<text x="147.4" y="291.6">A</text>
<text x="153.7" y="291.6">Z</text>
<text x="172.8" y="289">CLK</text>
<text x="172.8" y="291.6">D</text>
<text x="181.3" y="289">Q</text>
<text x="115.1" y="294.1">RAM_B_DOUT</text>
<text x="147.4" y="299.2">S</text>
<text x="147.4" y="294.1">B</text>
<text x="171.3" y="295.5">DFFNNQ</text>
<text x="295.7" y="296.7">PIN_NCS</text>
<text x="348" y="299.2">PIN_DB_DIR</text>
<text x="145.9" y="305.7">MUX21ND</text>
<text x="147.4" y="301.7">S</text>
<text x="295.6" y="301.7">PIN_NRD</text>
<text x="318.6" y="305.7">OR_2</text>
<text x="85.8" y="311.9">PIN_RD01_IN</text>
<text x="86.1" y="309.4">CH1_ACTIVE</text>
<text x="119.4" y="309.4">A</text>
<text x="119.4" y="311.9">B</text>
<text x="125.8" y="309.4">Z</text>
<text x="203.3" y="306.8">A</text>
<text x="203.3" y="309.4">B</text>
<text x="209.6" y="306.8">Z</text>
<text x="226.1" y="306.8">PIN_DB1_OUT</text>
<text x="119.4" y="317">S</text>
<text x="203.3" y="314.4">S</text>
<text x="203.3" y="317">S</text>
<text x="118" y="323.5">MUX21ND</text>
<text x="119.4" y="319.5">S</text>
<text x="201.8" y="320.9">MUX21ND</text>
<text x="115.1" y="327.1">RAM_A_DOUT</text>
<text x="115.1" y="329.7">RAM_B_DOUT</text>
<text x="147.4" y="327.1">A</text>
<text x="147.4" y="329.7">B</text>
<text x="153.7" y="327.1">Z</text>
<text x="172.8" y="324.6">CLK</text>
<text x="172.8" y="327.1">D</text>
<text x="181.3" y="324.6">Q</text>
<text x="147.4" y="334.8">S</text>
<text x="171.3" y="331.1">DFFNNQ</text>
<text x="145.9" y="341.2">MUX21ND</text>
<text x="147.4" y="337.3">S</text>
<text x="85.8" y="347.5">PIN_RD00_IN</text>
<text x="86.1" y="344.9">CH0_ACTIVE</text>
<text x="119.4" y="344.9">A</text>
<text x="119.4" y="347.5">B</text>
<text x="125.8" y="344.9">Z</text>
<text x="203.3" y="342.4">A</text>
<text x="203.3" y="344.9">B</text>
<text x="209.6" y="342.4">Z</text>
<text x="226.1" y="342.4">PIN_DB0_OUT</text>
<text x="119.4" y="352.5">S</text>
<text x="203.3" y="350">S</text>
<text x="203.3" y="352.5">S</text>
<text x="118" y="359">MUX21ND</text>
<text x="119.4" y="355.1">S</text>
<text x="201.8" y="356.5">MUX21ND</text>
<text x="444.6" y="359.1">TITLE:</text>
<text x="508.1" y="359.1">DATE:</text>
<text x="508.1" y="369.2">PAGE:</text>
<text x="444.6" y="375.6">BY:</text>
<text x="452.2" y="375.6">Sean Gonsalves</text>
<text x="490.3" y="375.6">REV:</text>
<text x="497.9" y="375.6">@REV</text>
</g>
</svg>
